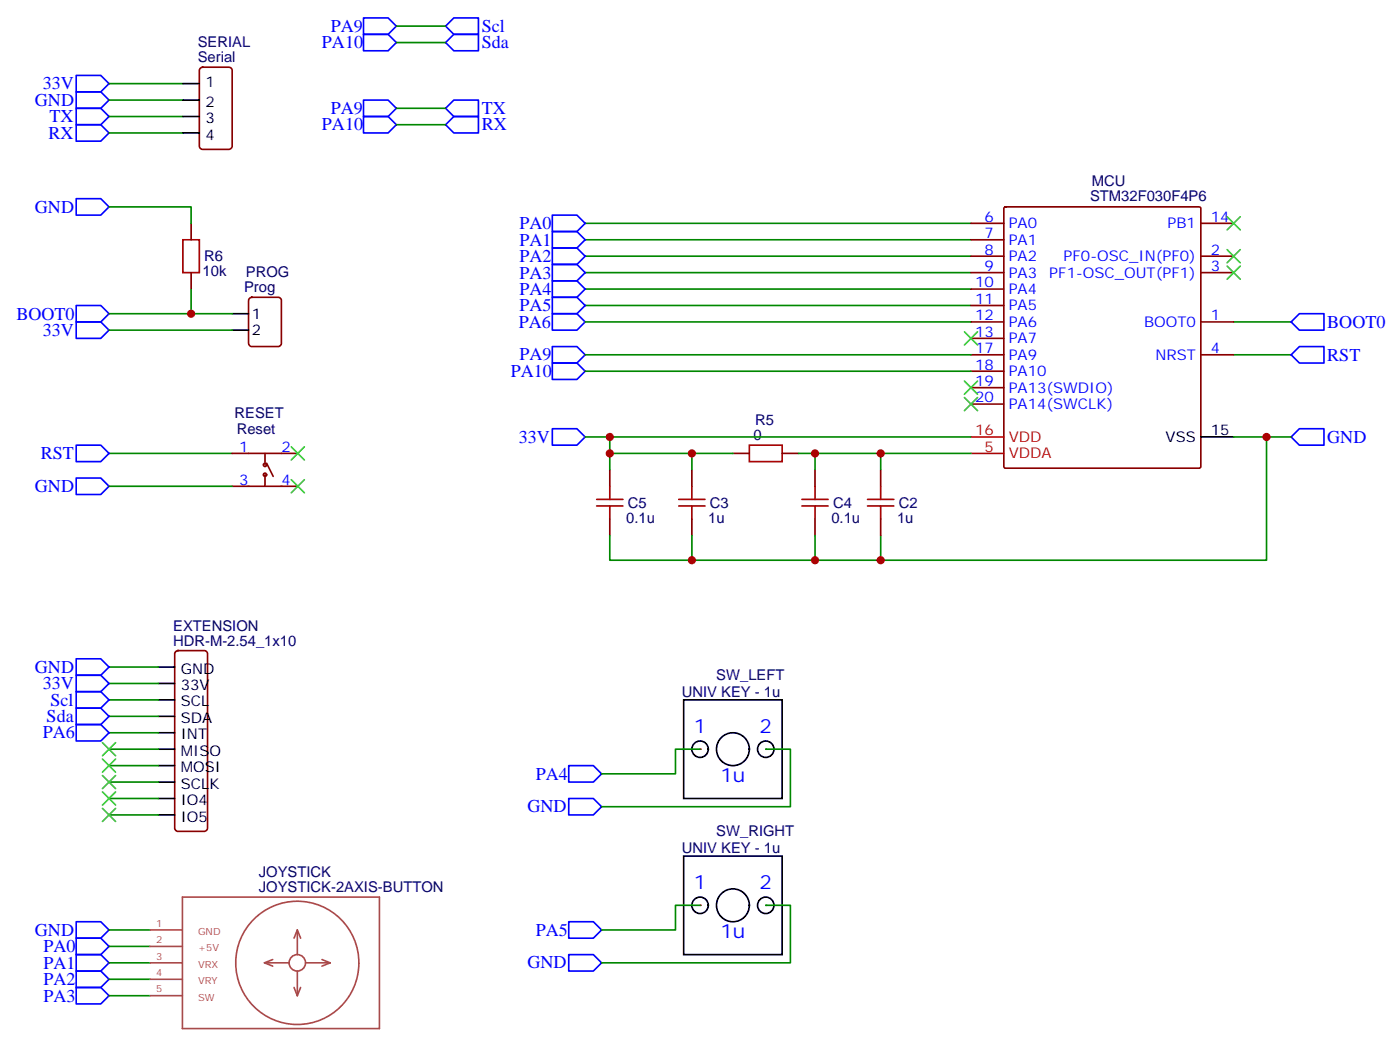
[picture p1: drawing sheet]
<svg xmlns="http://www.w3.org/2000/svg" width="301mm" height="224mm" viewBox="0 0 301 224" stroke-linecap="round" stroke-linejoin="round" font-family="sans-serif">
<g fill="none" stroke="#00f" stroke-width=".35">
<path d="M16.4 16.2h5.3l1.7 1.8-1.7 1.7h-5.3zM16.4 19.7h5.3l1.7 1.8-1.7 1.7h-5.3zM78.1 7.4h5.3l1.8 1.7-1.8 1.8h-5.3zM78.1 3.8h5.3l1.8 1.8-1.8 1.8h-5.3zM95.7 5.6l1.8-1.8h5.3v3.6h-5.3zM95.7 9.1l1.8-1.7h5.3v3.5h-5.3zM16.4 26.8h5.3l1.7 1.7-1.7 1.8h-5.3zM16.4 23.2h5.3l1.7 1.8-1.7 1.8h-5.3zM78.1 21.5h5.3l1.8 1.7-1.8 1.8h-5.3zM78.1 25h5.3l1.8 1.8-1.8 1.7h-5.3zM95.7 26.8l1.8-1.8h5.3v3.5h-5.3zM95.7 23.2l1.8-1.7h5.3v3.5h-5.3z"/>
<path d="M16.4 42.7h5.3l1.7 1.7-1.7 1.8h-5.3zM118.7 56.8h5.3l1.7 1.7-1.7 1.8h-5.3zM118.7 53.2h5.3l1.7 1.8-1.7 1.8h-5.3zM118.7 49.7h5.3l1.7 1.8-1.7 1.7h-5.3zM118.7 46.2h5.3l1.7 1.7-1.7 1.8h-5.3zM16.4 69.1h5.3l1.7 1.8-1.7 1.7h-5.3zM16.4 65.6h5.3l1.7 1.7-1.7 1.8h-5.3zM118.7 63.8h5.3l1.7 1.8-1.7 1.7h-5.3zM118.7 60.3h5.3l1.7 1.8-1.7 1.7h-5.3zM118.7 74.4h5.3l1.7 1.8-1.7 1.7h-5.3zM118.7 77.9h5.3l1.7 1.8-1.7 1.8h-5.3zM279.2 74.4h5.3v3.5h-5.3l-1.8-1.7z"/>
<path d="M279.2 67.3h5.3v3.6h-5.3l-1.8-1.8zM16.4 95.6h5.3l1.7 1.7-1.7 1.8h-5.3zM118.7 92h5.3l1.7 1.8-1.7 1.8h-5.3zM279.2 92h5.3v3.6h-5.3l-1.8-1.8zM16.4 102.6h5.3l1.7 1.8-1.7 1.8h-5.3zM16.4 148.5h5.3l1.7 1.7-1.7 1.8h-5.3zM16.4 152h5.3l1.7 1.8-1.7 1.7h-5.3zM16.4 141.4h5.3l1.7 1.8-1.7 1.8h-5.3zM16.4 145h5.3l1.7 1.7-1.7 1.8h-5.3zM122.2 171.4h5.3l1.8 1.8-1.8 1.7h-5.3zM122.2 164.4h5.3l1.8 1.7-1.8 1.8h-5.3zM16.4 197.9h5.3l1.7 1.7-1.7 1.8h-5.3z"/>
<path d="M122.2 197.9h5.3l1.8 1.7-1.8 1.8h-5.3zM16.4 201.4h5.3l1.7 1.8-1.7 1.7h-5.3zM16.4 204.9h5.3l1.7 1.8-1.7 1.8h-5.3zM16.4 208.5h5.3l1.7 1.7-1.7 1.8h-5.3zM16.4 212h5.3l1.7 1.7-1.7 1.8h-5.3zM122.2 204.9h5.3l1.8 1.8-1.8 1.8h-5.3z"/>
</g>
<g fill="none" stroke="#008700" stroke-width=".35">
<path d="M23.4 18h15.9M85.2 9.1h10.5M85.2 5.6h10.5M23.4 21.5h15.9M23.4 28.5h15.9M23.4 25h15.9M85.2 23.2h10.5M85.2 26.8h10.5M23.4 44.4h17.7v3.5M125.7 47.9h82.9M125.7 51.5h82.9M125.7 55h82.9"/>
<path d="M125.7 58.5h82.9M23.4 70.9h26.5M23.4 67.3h17.7M41.1 62.1v5.2h8.8M125.7 62.1h82.9M125.7 65.6h82.9M125.7 76.2h82.9M125.7 79.7h82.9M265.1 76.2h12.3M265.1 69.1h12.3M23.4 97.3h26.5M125.7 93.8h82.9"/>
<path d="M131 93.8v3.5h26.5M131 97.3v3.6M148.7 97.3v3.6M171.6 97.3h37M175.1 97.3v3.6M189.2 97.3v3.6M265.1 93.8h12.3M272.1 93.8v26.5h-82.9v-5.3M23.4 104.4h26.5M131 115v5.3h58.2M148.7 115v5.3M175.1 115v5.3"/>
<path d="M23.4 157.3h10.6M23.4 143.2h10.6M23.4 146.7h10.6M23.4 150.2h10.6M23.4 153.8h10.6M23.4 174.9h10.6M23.4 171.4h10.6M23.4 167.9h10.6M23.4 160.8h10.6M23.4 164.4h10.6M23.4 199.6h8.8M23.4 213.7h8.8"/>
<path d="M23.4 210.2h8.8M23.4 206.7h8.8M23.4 203.2h8.8"/>
</g>
<g fill="none" stroke="#870000" stroke-width=".35">
<path d="M43.1 14.6l.4-.2h5.7a.71 .71 0 0 1 .7 .7v16.3a.76 .76 0 0 1-.7 .7h-5.7a.76 .76 0 0 1-.7-.7v-16.3zM41.1 47.9v3.6M41.1 58.5v3.6M208.6 47.9h7.1M208.6 51.5h7.1M208.6 55h7.1M208.6 58.5h7.1M215.7 44.6l.3-.2h41.7l.3 .2v55.6l-.2 .3h-41.8l-.3-.2zM258 47.9h7.1M258 55h7.1M258 58.5h7.1M53.6 64l.5-.2h5.7a.71 .71 0 0 1 .7 .7v9.2a.76 .76 0 0 1-.7 .7h-5.7a.76 .76 0 0 1-.7-.7v-9.2z"/>
<path d="M208.6 69.1h7.1M208.6 76.2h7.1M208.6 62.1h7.1M208.6 65.6h7.1M208.6 72.6h7.1M208.6 79.7h7.1M258 69.1h7.1M258 76.2h7.1M49.9 97.3h14.1M56.9 97.3v2.5M57.3 99.4l1.4 2.9M157.5 97.3h3.5"/>
<path d="M168.1 97.3h3.5M208.6 83.2h7.1M208.6 86.7h7.1M49.9 104.4h14.1M56.9 101.9v2.5M131 100.9v3.5M131 111.4v3.6M148.7 100.9v3.5M148.7 111.4v3.6M175.1 100.9v3.5M175.1 111.4v3.6M189.2 100.9v3.5"/>
<path d="M189.2 111.4v3.6M37.8 139.9l.4-.2h5.7a.71 .71 0 0 1 .7 .7v37.4a.76 .76 0 0 1-.7 .7h-5.7a.76 .76 0 0 1-.7-.7v-37.4z"/>
<circle cx="56.9" cy="99.8" r=".35"/>
<circle cx="56.9" cy="101.9" r=".35"/>
</g>
<g fill="none" stroke="#000" stroke-width=".35">
<path d="M39.3 18h3.5M39.3 21.5h3.5M39.3 25h3.5M39.3 28.5h3.5M49.9 67.3h3.5M49.9 70.9h3.5M258 93.8h7.1M34 143.2h3.5M34 146.7h3.5M34 150.2h3.5M34 153.8h3.5M34 157.3h3.5"/>
<path d="M34 160.8h3.5M34 164.4h3.5M34 167.9h3.5M34 171.4h3.5M34 174.9h3.5"/>
</g>
<g fill="none" stroke="#3c3" stroke-width=".35">
<path d="M263.7 53.6l2.8 2.8M263.7 57.1l2.8 2.8M263.7 46.5l2.8 2.9M266.5 53.6l-2.8 2.8M266.5 57.1l-2.8 2.8M266.5 46.5l-2.8 2.9M207.2 71.2l2.8 2.8M210 71.2l-2.8 2.8M62.6 95.9l2.8 2.8M65.4 95.9l-2.8 2.8M207.2 81.8l2.8 2.8M207.2 85.3l2.8 2.9"/>
<path d="M210 81.8l-2.8 2.8M210 85.3l-2.8 2.9M62.6 103l2.8 2.8M65.4 103l-2.8 2.8M22 159.4l2.8 2.8M24.8 159.4l-2.8 2.8M22 170l2.8 2.8M22 173.5l2.8 2.9M22 162.9l2.8 2.9M22 166.5l2.8 2.8M24.8 170l-2.8 2.8M24.8 173.5l-2.8 2.9"/>
<path d="M24.8 162.9l-2.8 2.9M24.8 166.5l-2.8 2.8"/>
</g>
<g fill="none" stroke="#a10000" stroke-width=".35">
<path d="M39.3 51.5h3.5v7h-3.5zM161 95.6h7.1v3.5h-7.1zM128.2 107.2h5.6M128.2 108.6h5.6M131 104.4v2.8M131 108.6v2.8M145.8 107.2h5.7M145.8 108.6h5.7M148.7 104.4v2.8M148.7 108.6v2.8M172.3 107.2h5.6M172.3 108.6h5.6"/>
<path d="M175.1 104.4v2.8M175.1 108.6v2.8M186.4 107.2h5.7M186.4 108.6h5.7M189.2 104.4v2.8M189.2 108.6v2.8"/>
</g>
<path d="M208.6 93.8h7.1M208.6 97.3h7.1" fill="none" stroke="#f00" stroke-width=".35"/>
<g fill="#870000">
<circle cx="150.4" cy="160.8" r=".18"/>
<circle cx="164.5" cy="160.8" r=".18"/>
</g>
<g fill="none" stroke="#000" stroke-width=".35">
<path d="M146.9 150.2h21.2v21.2h-21.2z"/>
<circle cx="150.4" cy="160.8" r="1.76"/>
<circle cx="157.5" cy="160.8" r="3.5"/>
<circle cx="164.5" cy="160.8" r="1.76"/>
</g>
<g fill="#870000">
<circle cx="150.4" cy="194.3" r=".18"/>
<circle cx="164.5" cy="194.3" r=".18"/>
</g>
<g fill="none" stroke="#000" stroke-width=".35">
<path d="M146.9 183.8h21.2v21.1h-21.2z"/>
<circle cx="150.4" cy="194.3" r="1.76"/>
<circle cx="157.5" cy="194.3" r="3.5"/>
<circle cx="164.5" cy="194.3" r="1.76"/>
</g>
<path d="M125.7 69.1h82.9M150.4 160.8h-5.3v5.3h-15.8M164.5 160.8h5.3v12.4h-40.5M150.4 194.3h-5.3v5.3h-15.8M164.5 194.3h5.3v12.4h-40.5" fill="none" stroke="#008700" stroke-width=".35"/>
<g fill="none" stroke="#a64a4a" stroke-width=".35">
<path d="M32.2 199.6h7M39.2 192.6h42.3v28.2h-42.3zM63.9 199.6v5.3M63.9 199.6l-.7 1.8M63.9 199.6l.7 1.8M32.2 203.2h7M32.2 206.7h7M32.2 210.2h7M32.2 213.7h7M56.8 206.7h5.3M56.8 206.7l1.8 .7M58.6 206l-1.8 .7"/>
<path d="M63.2 212l.7 1.7M63.9 208.5v5.2M64.6 212l-.7 1.7M69.2 206l1.7 .7M70.9 206.7h-5.3a1.76 1.76 0 0 0-2.6-1.5 1.76 1.76 0 0 0-.1 3 1.76 1.76 0 0 0 2.7-1.4M70.9 206.7l-1.7 .7M77.1 206.7a13.2 13.2 0 0 0-19.4-11.7 13.2 13.2 0 0 0-1.3 22.6 13.2 13.2 0 0 0 20.6-9.3l.1-1.5"/>
</g>
<path d="M118.7 67.3h5.3l1.7 1.8-1.7 1.8h-5.3zM16.4 155.5h5.3l1.7 1.8-1.7 1.8h-5.3z" fill="none" stroke="#00f" stroke-width=".35"/>
<g fill="#c00">
<circle cx="131" cy="93.8" r=".88"/>
<circle cx="131" cy="97.3" r=".88"/>
<circle cx="272.1" cy="93.8" r=".88"/>
<circle cx="41.1" cy="67.3" r=".88"/>
<circle cx="189.2" cy="97.3" r=".88"/>
<circle cx="189.2" cy="120.3" r=".88"/>
<circle cx="148.7" cy="97.3" r=".88"/>
<circle cx="148.7" cy="120.3" r=".88"/>
<circle cx="175.1" cy="97.3" r=".88"/>
<circle cx="175.1" cy="120.3" r=".88"/>
</g>
<g font-size="4.2" fill="#00f">
<text x="149.1" y="157.3">1</text>
<text x="163.2" y="157.3">2</text>
<text x="154.8" y="167.9">1u</text>
<text x="149.1" y="190.8">1</text>
<text x="163.2" y="190.8">2</text>
<text x="154.8" y="201.4">1u</text>
</g>
<g font-size="3.9" fill="#00f">
<text x="69.2" y="10.3">PA10</text>
<text x="71.1" y="6.8">PA9</text>
<text x="103.5" y="6.9">Scl</text>
<text x="103.5" y="10.4">Sda</text>
<text x="7.5" y="22.7">GND</text>
<text x="9.2" y="19.2">33V</text>
<text x="10.4" y="29.7">RX</text>
<text x="10.6" y="26.2">TX</text>
<text x="69.2" y="28">PA10</text>
<text x="71.1" y="24.5">PA9</text>
<text x="103.5" y="28">RX</text>
<text x="103.5" y="24.5">TX</text>
<text x="7.5" y="45.6">GND</text>
<text x="111.6" y="52.7">PA1</text>
<text x="111.6" y="49.2">PA0</text>
<text x="111.6" y="59.8">PA3</text>
<text x="111.6" y="56.3">PA2</text>
<text x="111.6" y="63.3">PA4</text>
<text x="3.5" y="68.6">BOOT0</text>
<text x="111.5" y="70.3">PA6</text>
<text x="111.6" y="66.9">PA5</text>
<text x="285.2" y="70.4">BOOT0</text>
<text x="9.2" y="72.1">33V</text>
<text x="111.6" y="77.4">PA9</text>
<text x="285.2" y="77.5">RST</text>
<text x="109.7" y="80.9">PA10</text>
<text x="111.5" y="95">33V</text>
<text x="285.2" y="95.1">GND</text>
<text x="8.8" y="98.5">RST</text>
<text x="7.5" y="105.6">GND</text>
<text x="7.5" y="144.4">GND</text>
<text x="9.2" y="147.9">33V</text>
<text x="10" y="155">Sda</text>
<text x="10.9" y="151.5">Scl</text>
<text x="9.2" y="158.5">PA6</text>
<text x="115.2" y="167.4">PA4</text>
<text x="113.3" y="174.4">GND</text>
<text x="7.5" y="200.8">GND</text>
<text x="115.2" y="200.9">PA5</text>
<text x="9.3" y="204.4">PA0</text>
<text x="9.3" y="208">PA1</text>
<text x="113.3" y="207.9">GND</text>
<text x="9.3" y="211.5">PA2</text>
<text x="9.3" y="215">PA3</text>
</g>
<g font-size="3.2" fill="#000080">
<text x="42.5" y="10.1">SERIAL</text>
<text x="42.5" y="13.4">Serial</text>
<text x="234.6" y="40">MCU</text>
<text x="234.2" y="43.2">STM32F030F4P6</text>
<text x="43.5" y="59.3">10k</text>
<text x="43.9" y="56.1">R6</text>
<text x="52.8" y="59.6">PROG</text>
<text x="52.5" y="62.8">Prog</text>
<text x="50.4" y="89.6">RESET</text>
<text x="50.9" y="93.2">Reset</text>
<text x="161.9" y="94.5">0</text>
<text x="162.2" y="91.3">R5</text>
<text x="134.5" y="112.2">0.1u</text>
<text x="134.9" y="109">C5</text>
<text x="152.2" y="112.2">1u</text>
<text x="152.6" y="109">C3</text>
<text x="178.6" y="112.2">0.1u</text>
<text x="179" y="109">C4</text>
<text x="192.8" y="112.2">1u</text>
<text x="193.1" y="109">C2</text>
<text x="37.2" y="135.4">EXTENSION</text>
<text x="37.2" y="138.6">HDR-M-2.54_1x10</text>
<text x="146.5" y="149.6">UNIV KEY - 1u</text>
<text x="153.9" y="146">SW_LEFT</text>
<text x="153.9" y="179.5">SW_RIGHT</text>
<text x="146.5" y="183.1">UNIV KEY - 1u</text>
<text x="55.6" y="191.5">JOYSTICK-2AXIS-BUTTON</text>
<text x="55.6" y="188.3">JOYSTICK</text>
</g>
<g font-size="3.2">
<text x="44.1" y="18.7">1</text>
<text x="44.1" y="22.9">2</text>
<text x="44.1" y="26.4">3</text>
<text x="44.1" y="30">4</text>
<text x="54.1" y="68.4">1</text>
<text x="54.1" y="71.9">2</text>
<text x="250.5" y="94.9">VSS</text>
<text x="260.1" y="93.5">15</text>
<text x="38.8" y="144.6">GND</text>
<text x="38.8" y="148.1">33V</text>
<text x="38.8" y="151.7">SCL</text>
<text x="38.8" y="155.2">SDA</text>
<text x="38.8" y="158.7">INT</text>
<text x="38.8" y="162.2">MISO</text>
<text x="38.8" y="165.8">MOSI</text>
<text x="38.8" y="169.3">SCLK</text>
<text x="38.8" y="172.8">IO4</text>
<text x="38.8" y="176.4">IO5</text>
</g>
<g font-size="3.2" fill="#00f">
<text x="211.6" y="47.6">6</text>
<text x="260.1" y="47.6">14</text>
<text x="211.6" y="51.1">7</text>
<text x="216.7" y="49">PA0</text>
<text x="216.7" y="52.5">PA1</text>
<text x="250.9" y="49">PB1</text>
<text x="211.6" y="54.6">8</text>
<text x="211.6" y="58.2">9</text>
<text x="216.7" y="56.1">PA2</text>
<text x="216.7" y="59.6">PA3</text>
<text x="225.5" y="59.6">PF1-OSC_OUT(PF1)</text>
<text x="228.5" y="56.1">PF0-OSC_IN(PF0)</text>
<text x="260.1" y="54.6">2</text>
<text x="260.1" y="58.2">3</text>
<text x="209.5" y="61.7">10</text>
<text x="209.5" y="65.2">11</text>
<text x="216.7" y="63.1">PA4</text>
<text x="209.5" y="68.8">12</text>
<text x="216.7" y="66.6">PA5</text>
<text x="216.7" y="70.2">PA6</text>
<text x="245.8" y="70.2">BOOT0</text>
<text x="260.1" y="68.8">1</text>
<text x="209.5" y="72.3">13</text>
<text x="209.5" y="75.8">17</text>
<text x="216.7" y="73.7">PA7</text>
<text x="216.7" y="77.2">PA9</text>
<text x="248.3" y="77.2">NRST</text>
<text x="260.1" y="75.8">4</text>
<text x="209.5" y="79.3">18</text>
<text x="209.5" y="82.9">19</text>
<text x="216.7" y="80.8">PA10</text>
<text x="209.5" y="86.4">20</text>
<text x="216.7" y="84.3">PA13(SWDIO)</text>
<text x="216.7" y="87.8">PA14(SWCLK)</text>
<text x="51.4" y="97">1</text>
<text x="60.5" y="97">2</text>
<text x="51.4" y="104">3</text>
<text x="60.5" y="104">4</text>
</g>
<g font-size="3.2" fill="#f00">
<text x="209.5" y="93.5">16</text>
<text x="216.7" y="94.9">VDD</text>
<text x="211.6" y="97">5</text>
<text x="216.7" y="98.4">VDDA</text>
</g>
<g font-size="2.1" fill="#a54b4b">
<text x="33.6" y="198.9">1</text>
<text x="33.6" y="202.5">2</text>
<text x="42.5" y="200.7">GND</text>
<text x="33.6" y="206">3</text>
<text x="33.6" y="209.5">4</text>
<text x="42.5" y="204.2">+5V</text>
<text x="42.5" y="207.7">VRX</text>
<text x="33.6" y="213.1">5</text>
<text x="42.5" y="211.3">VRY</text>
<text x="42.5" y="214.8">SW</text>
</g>
</svg>
